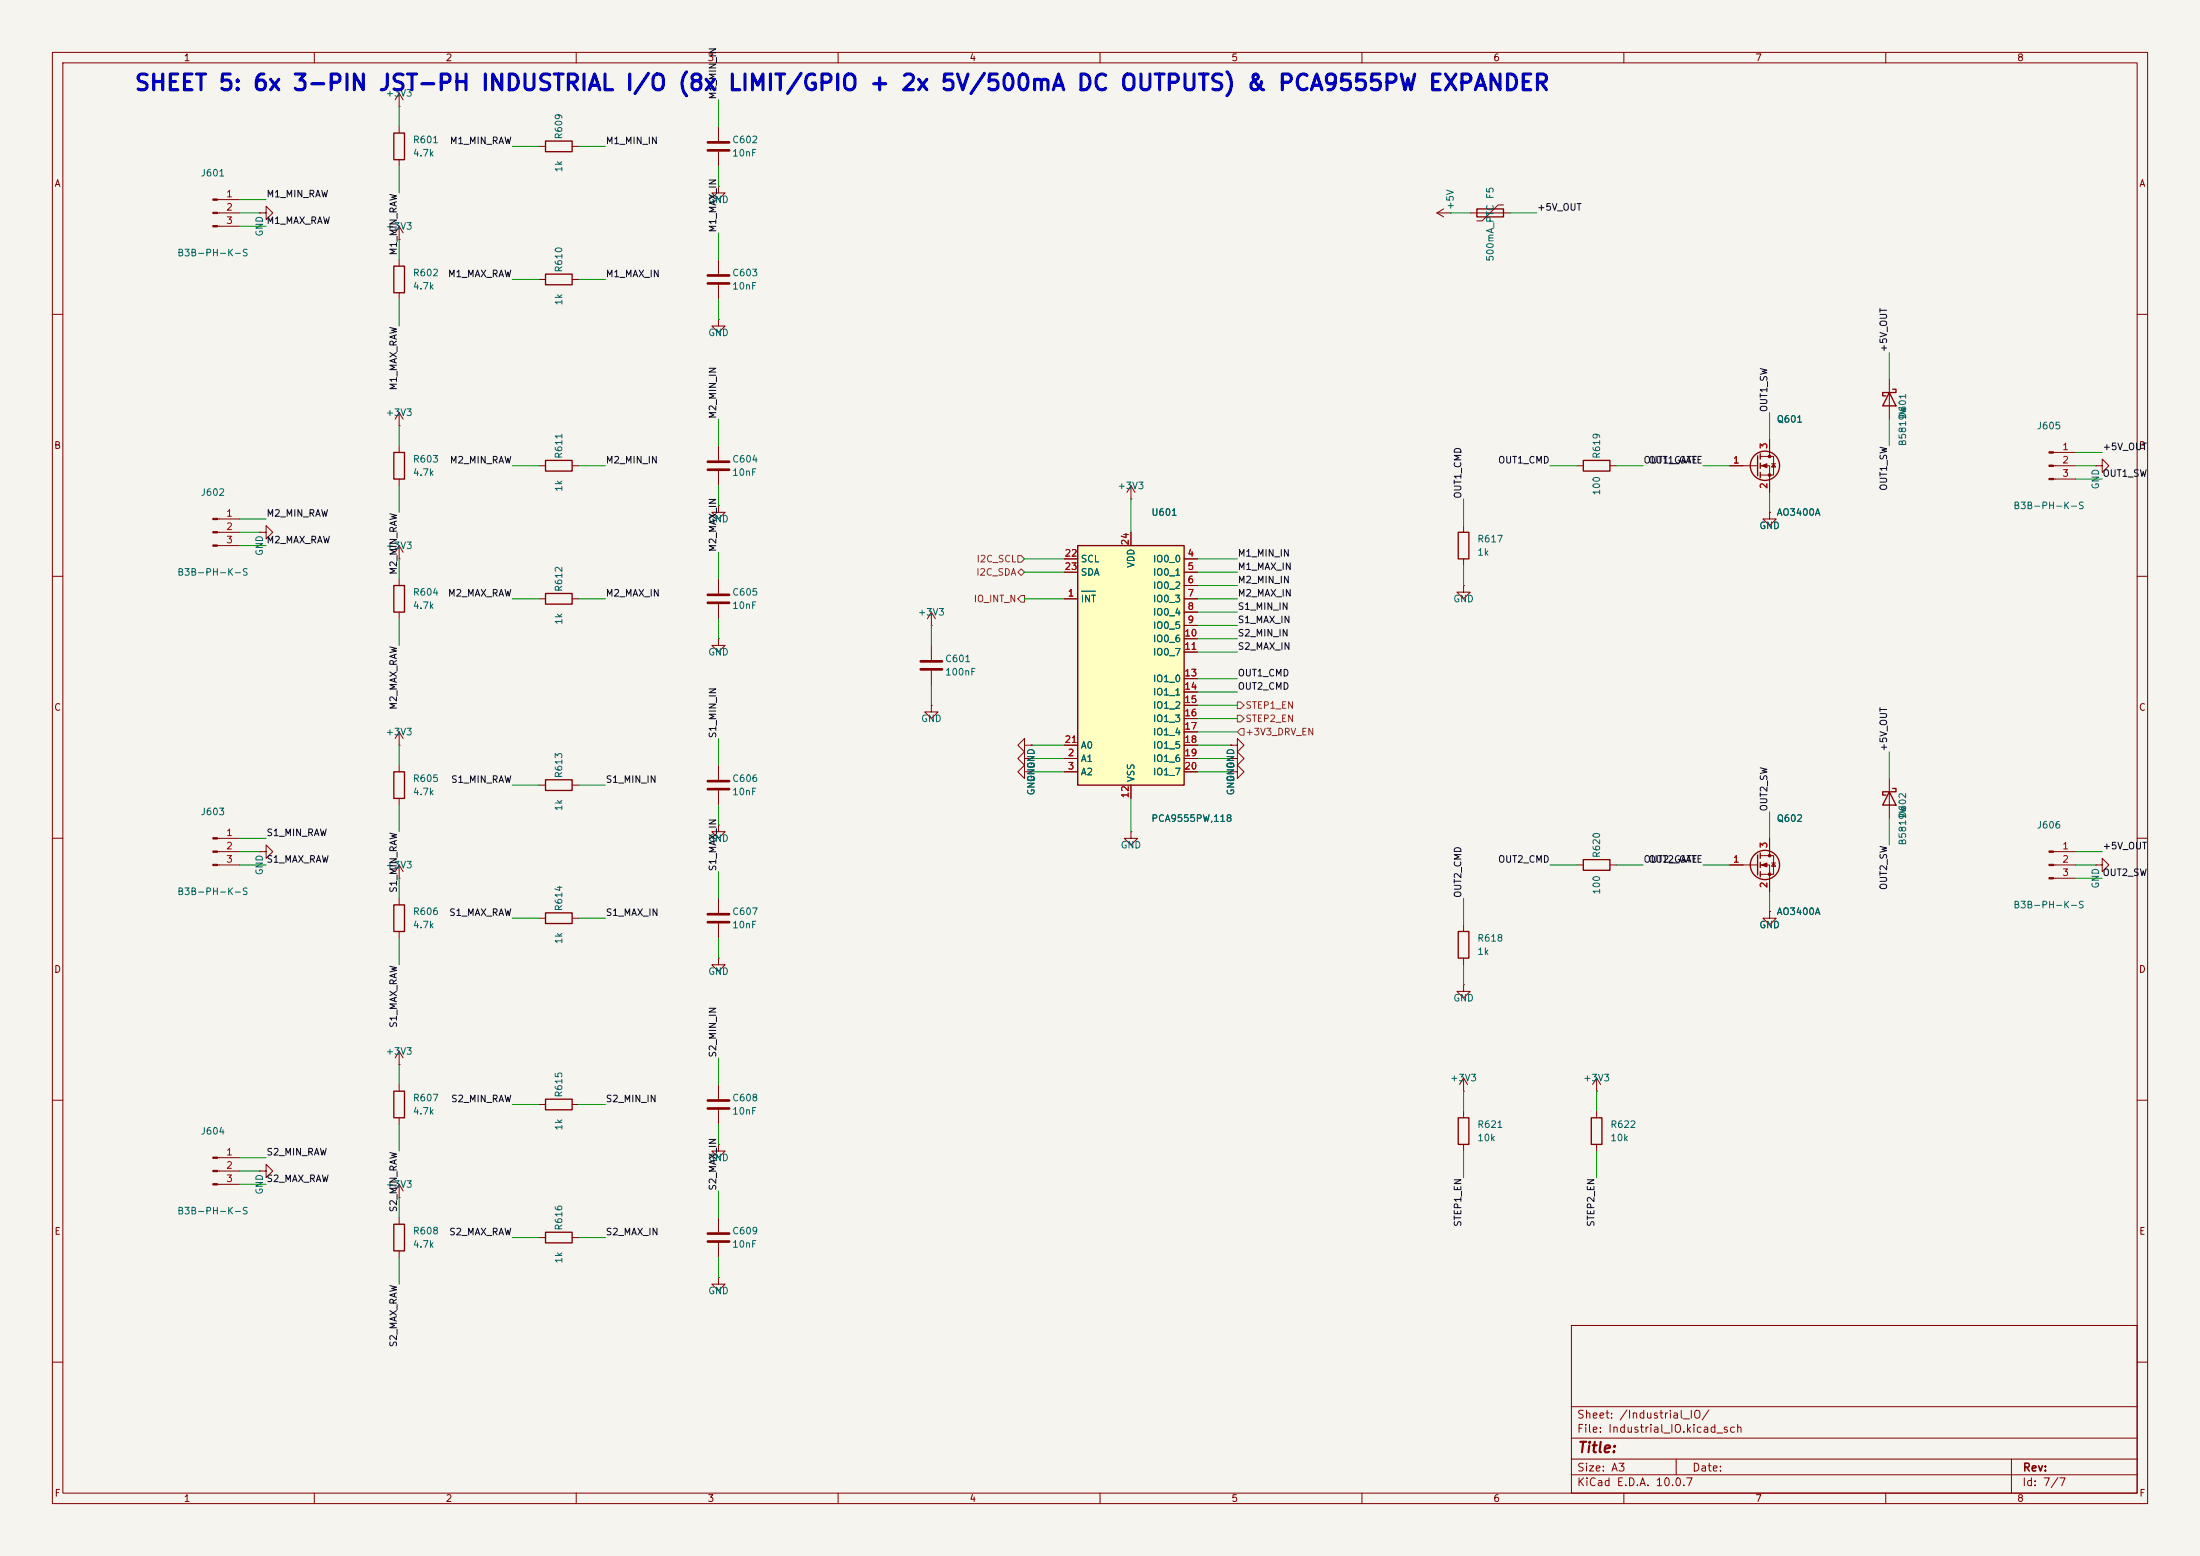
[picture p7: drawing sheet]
<svg xmlns="http://www.w3.org/2000/svg" width="420mm" height="297mm" viewBox="0 0 420 297" stroke-linecap="round" stroke-linejoin="round" font-family="sans-serif">
<path d="M0 0h420v297h-420z" fill="#f5f4ef" stroke="#f5f4ef" stroke-width=".19"/>
<g fill="none" stroke="#840000" stroke-width=".19">
<path d="M10 10h400v277h-400zM12 12h396v273h-396zM60 10v2M76.2 17.8l-.8 1.3M76.2 17.8l.8 1.3M76.2 17.8v2.5M110 10v2M160 10v2M210 10v2M260 10v2M310 10v2M360 10v2"/>
<path d="M41.5 38.1h4.2M76.2 20.3h.1M76.2 24.1v1.3M76.2 30.5v1.3M102.9 27.9h1.2M109.2 27.9h1.3M137.2 35.6v1.2h1.2l-1.2 1.3-1.3-1.3h1.3M137.2 35.6h.1M137.2 24.1v2.8M137.2 29v2.8M275.6 39.9l-1.3 .7M287 39.1h-1l-3 3.1h-1.1"/>
<path d="M41.5 40.6h4.2M41.5 43.2h4.2M49.5 40.6h1.3v-1.2l1.3 1.2-1.3 1.3v-1.3M49.5 40.6h.1M76.2 45.7h.1M76.2 43.2v2.5M76.2 49.5v1.3M76.2 55.9v1.3M76.2 43.2l-.8 1.3M76.2 43.2l.8 1.3M102.9 53.3h1.2M109.2 53.3h1.3"/>
<path d="M137.2 49.5v2.8M137.2 54.4v2.8M274.3 40.6h2.6M274.3 40.6l1.3 .8M276.9 40.6h.1M280.7 40.6h7.6M10 60h2M76.2 78.7v2.6M76.2 78.7l-.8 1.3M76.2 78.7l.8 1.3M137.2 61v1.2h1.2l-1.2 1.3-1.3-1.3h1.3M137.2 61h.1"/>
<path d="M408 60h2M41.5 99.1h4.2M76.2 81.3h.1M76.2 85.1v1.3M76.2 91.4v1.3M102.9 88.9h1.2M109.2 88.9h1.3M137.2 96.5v1.3h1.2l-1.2 1.3-1.3-1.3h1.3M137.2 96.5h.1M137.2 85.1v2.8M137.2 89.9v2.8M215.9 95.3h.1"/>
<path d="M215.9 92.7l-.8 1.3M215.9 92.7l.8 1.3M215.9 92.7v2.6M301 88.9h1.3M307.3 88.9h1.3M392 86.4h4.2M392 88.9h4.2M392 91.4h4.2M400 88.9h1.3v-1.3l1.3 1.3-1.3 1.3v-1.3M400 88.9h.1M10 110h2M41.5 101.6h4.2"/>
<path d="M41.5 104.1h4.2M49.5 101.6h1.3v-1.3l1.3 1.3-1.3 1.3v-1.3M49.5 101.6h.1M76.2 106.7h.1M76.2 104.1v2.6M76.2 110.5v1.3M76.2 116.8v1.3M76.2 104.1l-.8 1.3M76.2 104.1l.8 1.3M102.9 114.3h1.2M109.2 114.3h1.3M279.4 111.8v1.2h1.3l-1.3 1.3-1.3-1.3h1.3"/>
<path d="M279.4 111.8h.1M279.4 100.3v1.3M279.4 106.7v1.3M408 110h2M76.2 139.7v2.5M76.2 139.7l-.8 1.3M76.2 139.7l.8 1.3M10 160h2M76.2 142.2h.1M76.2 146.1v1.2M76.2 152.4v1.3M102.9 149.9h1.2"/>
<path d="M109.2 149.9h1.3M137.2 157.5v1.3h1.2l-1.2 1.2-1.3-1.2h1.3M137.2 157.5h.1M195.6 142.2v-1.2l-1.3 1.2 1.3 1.3v-1.3h1.2M196.8 142.2h.1M234.9 147.3h1.3v-1.2l1.3 1.2-1.3 1.3v-1.3M234.9 147.3h.1M234.9 144.8h1.3v-1.3l1.3 1.3-1.3 1.3v-1.3M234.9 144.8h.1M234.9 142.2h1.3v-1.2l1.3 1.2-1.3 1.3v-1.3M234.9 142.2h.1M360.7 148.6v7.6"/>
<path d="M408 160h2M41.5 160h4.2M41.5 162.6h4.2M41.5 165.1h4.2M49.5 162.6h1.3v-1.3l1.3 1.3-1.3 1.2v-1.2M49.5 162.6h.1M76.2 167.6h.1M76.2 165.1v2.5M76.2 171.5v1.2M76.2 177.8v1.3M76.2 165.1l-.8 1.3M76.2 165.1l.8 1.3"/>
<path d="M102.9 175.3h1.2M109.2 175.3h1.3M137.2 171.5v2.7M137.2 176.3v2.8M279.4 176.5v1.3M301 165.1h1.3M307.3 165.1h1.3M330.2 165.1h5.3M336 163.3h2.6v3.6h-2.6M336 165.1h1.8v5.1M337.8 174v1.3h1.3l-1.3 1.2-1.3-1.2h1.3M337.8 174h.1"/>
<path d="M337.8 160v3.3M338.2 164.7h.8M338.6 164.7l.4 .7h-.8zM392 162.6h4.2M392 165.1h4.2M392 167.6h4.2M400 165.1h1.3v-1.3l1.3 1.3-1.3 1.3v-1.3M400 165.1h.1M137.2 182.9v1.3h1.2l-1.2 1.2-1.3-1.2h1.3M137.2 182.9h.1M279.4 188v1.2h1.3l-1.3 1.3-1.3-1.3h1.3M279.4 188h.1"/>
<path d="M279.4 182.9v1.3M10 210h2M76.2 203.2h.1M76.2 200.7v2.5M76.2 207v1.3M76.2 213.4v1.2M76.2 200.7l-.8 1.2M76.2 200.7l.8 1.2M102.9 210.8h1.2M109.2 210.8h1.3M137.2 218.4v1.3h1.2l-1.2 1.3-1.3-1.3h1.3M137.2 218.4h.1"/>
<path d="M137.2 207v2.8M137.2 211.8v2.8M279.4 208.3h.1M279.4 205.7v2.6M279.4 212.1v1.3M279.4 218.4v1.3M279.4 205.7l-.8 1.3M279.4 205.7l.8 1.3M304.8 208.3h.1M304.8 205.7l-.8 1.3M304.8 205.7l.8 1.3M304.8 205.7v2.6"/>
<path d="M304.8 212.1v1.3M304.8 218.4v1.3M408 210h2M41.5 221h4.2M41.5 223.5h4.2M41.5 226.1h4.2M49.5 223.5h1.3v-1.3l1.3 1.3-1.3 1.3v-1.3M49.5 223.5h.1M76.2 228.6h.1M76.2 226.1v2.5M76.2 232.4v1.3M76.2 238.8v1.2"/>
<path d="M76.2 226.1l-.8 1.2M76.2 226.1l.8 1.2M102.9 236.2h1.2M109.2 236.2h1.3M137.2 232.4v2.8M137.2 237.2v2.8M137.2 243.8v1.3h1.2l-1.2 1.3-1.3-1.3h1.3M137.2 243.8h.1M300 253h108v32h-108zM10 260h2M300 278.5h108M300 274.5h108"/>
<path d="M300 268.5h108M320 278.5v3M384 278.5v6.5M408 260h2M60 285v2M110 285v2M160 285v2M210 285v2M260 285v2M300 281.5h108M310 285v2M360 285v2"/>
</g>
<path d="M135.1 27.2h4.1M135.1 28.7h4.1M135.1 52.6h4.1M135.1 54.1h4.1M135.1 88.1h4.1M135.1 89.7h4.1M135.1 174.5h4.1M135.1 176h4.1M135.1 210.1h4.1M135.1 211.6h4.1M135.1 235.5h4.1M135.1 237h4.1" fill="none" stroke="#840000" stroke-width=".51"/>
<g fill="none" stroke="#840000" stroke-width=".25">
<path d="M75.2 25.4h2v5.1h-2zM104.1 26.9h5.1v2.1h-5.1zM281.9 39.9h5.1v1.5h-5.1zM75.2 50.8h2v5.1h-2zM104.1 52.3h5.1v2.1h-5.1zM75.2 86.4h2v5h-2zM104.1 87.9h5.1v2h-5.1zM302.3 87.9h5v2h-5zM75.2 111.8h2v5h-2zM104.1 113.3h5.1v2h-5.1zM278.4 101.6h2v5.1h-2zM75.2 147.3h2v5.1h-2z"/>
<path d="M104.1 148.8h5.1v2.1h-5.1zM360.7 151.1l1.2 2.6h-2.5zM361.3 150.5h.6v.6h-2.5v.7h.6M75.2 172.7h2v5.1h-2zM104.1 174.2h5.1v2.1h-5.1zM278.4 177.8h2v5.1h-2zM302.3 164.1h5v2h-5zM335.5 163.2v3.8M336 162.8v1M336 164.6v1M336 166.4v1M75.2 208.3h2v5.1h-2z"/>
<path d="M104.1 209.8h5.1v2h-5.1zM278.4 213.4h2v5h-2zM303.8 213.4h2v5h-2zM75.2 233.7h2v5.1h-2zM104.1 235.2h5.1v2h-5.1z"/>
<circle cx="336.9" cy="165.1" r="2.79"/>
</g>
<g fill="#840000" stroke="#840000" stroke-width=".19">
<path d="M40.6 38h.9v.2h-.9z"/>
<path d="M40.6 40.5h.9v.3h-.9z"/>
<path d="M40.6 43.1h.9v.2h-.9z"/>
<path d="M40.6 98.9h.9v.3h-.9z"/>
<path d="M40.6 101.5h.9v.2h-.9z"/>
<path d="M40.6 104h.9v.3h-.9z"/>
<path d="M40.6 220.9h.9v.2h-.9z"/>
<path d="M40.6 223.4h.9v.2h-.9z"/>
<path d="M40.6 225.9h.9v.3h-.9z"/>
<path d="M40.6 159.9h.9v.2h-.9z"/>
<path d="M40.6 162.4h.9v.3h-.9z"/>
<path d="M40.6 165h.9v.2h-.9z"/>
<path d="M391.2 162.4h.8v.3h-.8z"/>
<path d="M391.2 165h.8v.2h-.8z"/>
<path d="M391.2 167.5h.8v.3h-.8z"/>
<path d="M391.2 86.2h.8v.3h-.8z"/>
<path d="M391.2 88.8h.8v.2h-.8z"/>
<path d="M391.2 91.3h.8v.3h-.8z"/>
<path d="M336.3 165.1l1-.4v.8z"/>
<circle cx="337.8" cy="163.3" r=".25"/>
<circle cx="337.8" cy="166.9" r=".25"/>
</g>
<path d="M205.7 104.1h20.4v45.8h-20.4z" fill="#ffffc2"/>
<g fill="none" stroke="#840000" stroke-width=".25">
<path d="M360.7 74.9l1.2 2.6h-2.5zM361.3 74.3h.6v.6h-2.5v.7h.6M335.5 87v3.8M336 86.6v1M336 88.4v1M336 90.2v1M205.7 104.1h20.4v45.8h-20.4z"/>
<circle cx="336.9" cy="88.9" r="2.79"/>
</g>
<g fill="none" stroke="#840000" stroke-width=".19">
<path d="M360.7 72.4v7.6M330.2 88.9h5.3M336 87.1h2.6v3.6h-2.6M336 88.9h1.8v5.1M337.8 97.8v1.3h1.3l-1.3 1.2-1.3-1.2h1.3M337.8 97.8h.1M337.8 83.8v3.3M338.2 88.5h.8M338.6 88.5l.4 .7h-.8zM137.2 110.5v2.8M137.2 115.3v2.8M177.8 119.4h.1"/>
<path d="M177.8 116.8l-.8 1.3M177.8 116.8l.8 1.3M177.8 116.8v2.6M203.2 114.3h2.5M203.2 106.7h2.5M203.2 109.2h2.5M215.9 101.6v2.5M226.1 114.3h2.5M226.1 106.7h2.5M226.1 109.2h2.5M226.1 111.8h2.5M226.1 116.8h2.5"/>
<path d="M226.1 119.4h2.5M137.2 121.9v1.3h1.2l-1.2 1.3-1.3-1.3h1.3M137.2 121.9h.1M177.8 134.6v1.3h1.3l-1.3 1.3-1.3-1.3h1.3M177.8 134.6h.1M177.8 123.2v2.8M177.8 128v2.8M226.1 121.9h2.5M226.1 124.5h2.5M226.1 129.5h2.5M226.1 132.1h2.5M226.1 134.6h2.5"/>
<path d="M226.1 137.2h2.5M226.1 139.7h2.5M137.2 146.1v2.7M137.2 150.9v2.8M195.6 144.8v-1.3l-1.3 1.3 1.3 1.3v-1.3h1.2M195.6 147.3v-1.2l-1.3 1.2 1.3 1.3v-1.3h1.2M196.8 144.8h.1M196.8 147.3h.1M196.8 142.2h.1M203.2 144.8h2.5M203.2 147.3h2.5M203.2 142.2h2.5"/>
<path d="M215.9 158.8v1.2h1.3l-1.3 1.3-1.3-1.3h1.3M215.9 158.8h.1M215.9 149.9v2.5M226.1 144.8h2.5M226.1 147.3h2.5M226.1 142.2h2.5M234.9 142.2h.1M234.9 144.8h.1M234.9 147.3h.1M330.2 165.1h2.5M337.8 174h.1M337.8 160v2.6"/>
<path d="M337.8 167.6v2.6"/>
</g>
<path d="M206.5 112.9h2.6" fill="none" stroke="#006464" stroke-width=".19"/>
<g fill="#840000" stroke="#840000" stroke-width=".19">
<path d="M336.3 88.9l1-.4v.8z"/>
<circle cx="337.8" cy="87.1" r=".25"/>
<circle cx="337.8" cy="90.7" r=".25"/>
</g>
<path d="M135.1 113.5h4.1M135.1 115.1h4.1M175.8 126.2h4M175.8 127.8h4M135.1 149.1h4.1M135.1 150.6h4.1" fill="none" stroke="#840000" stroke-width=".51"/>
<path d="M194.3 109.2l.6-.6 .7 .6-.7 .7zM194.3 106h.6l.7 .7-.7 .6h-.6zM194.9 113.7h.7v1.2h-.7l-.6-.6zM236.2 136.5h.7l.6 .7-.6 .6h-.7zM236.2 134h.7l.6 .6-.6 .7h-.7zM236.9 139.1h.6v1.2h-.6l-.7-.6z" fill="none" stroke="#725600" stroke-width=".19"/>
<g fill="none" stroke="#009600" stroke-width=".19">
<path d="M137.2 19.1v5M45.7 38.1h5.1M76.2 20.3v3.8M76.2 31.8v5M97.8 27.9h5.1M110.5 27.9h5.1M137.2 31.8v3.8M45.7 43.2h5.1M45.7 40.6h3.8M76.2 45.7v3.8M76.2 57.2v5M97.8 53.3h5.1"/>
<path d="M110.5 53.3h5.1M137.2 44.5v5M137.2 57.2v3.8M276.9 40.6h3.8M288.3 40.6h5.1M337.8 78.7v5.1M360.7 67.3v5.1M45.7 99.1h5.1M76.2 81.3v3.8M76.2 92.7v5.1M97.8 88.9h5.1M110.5 88.9h5.1"/>
<path d="M137.2 80v5.1M137.2 92.7v3.8M215.9 95.3v6.3M279.4 95.3v5M295.9 88.9h5.1M308.6 88.9h5.1M325.1 88.9h5.1M337.8 94v3.8M360.7 80v5.1M396.2 86.4h5.1M396.2 88.9h3.8M396.2 91.4h5.1"/>
<path d="M45.7 104.1h5.1M45.7 101.6h3.8M76.2 106.7v3.8M76.2 118.1v5.1M97.8 114.3h5.1M110.5 114.3h5.1M137.2 105.4v5.1M137.2 118.1v3.8M177.8 119.4v3.8M195.6 109.2h7.6M195.6 114.3h7.6M195.6 106.7h7.6"/>
<path d="M228.6 119.4h7.6M228.6 109.2h7.6M228.6 111.8h7.6M228.6 114.3h7.6M228.6 116.8h7.6M228.6 106.7h7.6M279.4 108v3.8M177.8 130.8v3.8M228.6 129.5h7.6M228.6 121.9h7.6M228.6 124.5h7.6M228.6 132.1h7.6"/>
<path d="M228.6 139.7h7.6M228.6 137.2h7.6M228.6 134.6h7.6M76.2 142.2v3.9M76.2 153.7v5.1M97.8 149.9h5.1M110.5 149.9h5.1M137.2 141v5.1M137.2 153.7v3.8M196.8 147.3h6.4M196.8 144.8h6.4M196.8 142.2h6.4"/>
<path d="M215.9 152.4v6.4M228.6 147.3h6.3M228.6 144.8h6.3M228.6 142.2h6.3M337.8 154.9v5.1M360.7 143.5v5.1M360.7 156.2v5.1M45.7 165.1h5.1M45.7 162.6h3.8M45.7 160h5.1M76.2 167.6v3.9M76.2 179.1v5.1"/>
<path d="M97.8 175.3h5.1M110.5 175.3h5.1M137.2 166.4v5.1M137.2 179.1v3.8M279.4 171.5v5M295.9 165.1h5.1M308.6 165.1h5.1M325.1 165.1h5.1M337.8 170.2v3.8M396.2 165.1h3.8M396.2 167.6h5.1M396.2 162.6h5.1"/>
<path d="M279.4 184.2v3.8M76.2 203.2v3.8M76.2 214.6v5.1M97.8 210.8h5.1M110.5 210.8h5.1M137.2 201.9v5.1M137.2 214.6v3.8M279.4 208.3v3.8M279.4 219.7v5.1M304.8 208.3v3.8M304.8 219.7v5.1M45.7 223.5h3.8"/>
<path d="M45.7 226.1h5.1M45.7 221h5.1M76.2 228.6v3.8M97.8 236.2h5.1M110.5 236.2h5.1M137.2 227.3v5.1M76.2 240v5.1M137.2 240v3.8"/>
</g>
<text font-size="3" fill="#0000c2" x="25.5" y="18">SHEET 5: 6x 3-PIN JST-PH INDUSTRIAL I/O (8x LIMIT/GPIO + 2x 5V/500mA DC OUTPUTS) &amp; PCA9555PW EXPANDER</text>
<text font-size="2" fill="#840000" x="301" y="277.8">Title:</text>
<g font-size="1.5" fill="#840000">
<text x="300.9" y="273.8">File: Industrial_IO.kicad_sch</text>
<text x="300.9" y="271.1">Sheet: /Industrial_IO/</text>
<text x="300.9" y="281.2">Size: A3</text>
<text x="322.9" y="281.2">Date:</text>
<text x="386" y="281.2">Rev:</text>
<text x="300.9" y="284">KiCad E.D.A. 10.0.7</text>
<text x="385.9" y="284">Id: 7/7</text>
</g>
<g font-size="1.3" fill="#840000">
<text x="35" y="12">1</text>
<text x="85" y="12">2</text>
<text x="135" y="12">3</text>
<text x="185" y="12">4</text>
<text x="235" y="12">5</text>
<text x="285" y="12">6</text>
<text x="335" y="12">7</text>
<text x="385" y="12">8</text>
<text x="10.3" y="36">A</text>
<text x="408.3" y="36">A</text>
<text x="10.2" y="86">B</text>
<text x="408.2" y="86">B</text>
<text x="10.2" y="136">C</text>
<text x="408.2" y="136">C</text>
<text x="10.2" y="186">D</text>
<text x="408.2" y="186">D</text>
<text x="10.3" y="236">E</text>
<text x="408.3" y="236">E</text>
<text x="10.3" y="286">F</text>
<text x="35" y="287">1</text>
<text x="85" y="287">2</text>
<text x="135" y="287">3</text>
<text x="185" y="287">4</text>
<text x="235" y="287">5</text>
<text x="285" y="287">6</text>
<text x="335" y="287">7</text>
<text x="385" y="287">8</text>
<text x="408.3" y="286">F</text>
</g>
<g font-size="1.3" fill="#006464">
<text x="73.5" y="18.7">+3V3</text>
<text x="78.7" y="27.6">R601</text>
<text x="107.6" y="26.7" transform="rotate(-90 107.6 26.7)">R609</text>
<text x="139.7" y="27.6">C602</text>
<text x="38.2" y="34">J601</text>
<text x="78.7" y="30.2">4.7k</text>
<text x="107.6" y="33" transform="rotate(-90 107.6 33)">1k</text>
<text x="139.7" y="30.2">10nF</text>
<text x="135.1" y="39.1">GND</text>
<text x="277.8" y="40.2" transform="rotate(-90 277.8 40.2)">+5V</text>
<text x="50.5" y="45.2" transform="rotate(-90 50.5 45.2)">GND</text>
<text x="73.5" y="44.1">+3V3</text>
<text x="33.7" y="49.2">B3B-PH-K-S</text>
<text x="78.7" y="53">R602</text>
<text x="107.6" y="52.1" transform="rotate(-90 107.6 52.1)">R610</text>
<text x="139.7" y="53">C603</text>
<text x="285.4" y="50" transform="rotate(-90 285.4 50)">500mA_PTC F5</text>
<text x="78.7" y="55.6">4.7k</text>
<text x="107.6" y="58.4" transform="rotate(-90 107.6 58.4)">1k</text>
<text x="139.7" y="55.6">10nF</text>
<text x="135.1" y="64.5">GND</text>
<text x="73.5" y="79.7">+3V3</text>
<text x="339.1" y="81">Q601</text>
<text x="364.2" y="80.1" transform="rotate(-90 364.2 80.1)">D601</text>
<text x="388.7" y="82.2">J605</text>
<text x="78.7" y="88.6">R603</text>
<text x="107.6" y="87.7" transform="rotate(-90 107.6 87.7)">R611</text>
<text x="139.7" y="88.6">C604</text>
<text x="305.8" y="87.7" transform="rotate(-90 305.8 87.7)">R619</text>
<text x="364.2" y="85.3" transform="rotate(-90 364.2 85.3)">B5819W</text>
<text x="38.2" y="94.9">J602</text>
<text x="78.7" y="91.1">4.7k</text>
<text x="107.6" y="94" transform="rotate(-90 107.6 94)">1k</text>
<text x="139.7" y="91.1">10nF</text>
<text x="213.2" y="93.7">+3V3</text>
<text x="305.8" y="94.7" transform="rotate(-90 305.8 94.7)">100</text>
<text x="401" y="93.5" transform="rotate(-90 401 93.5)">GND</text>
<text x="135.1" y="100">GND</text>
<text x="219.7" y="98.8">U601</text>
<text x="335.8" y="101.3">GND</text>
<text x="339.1" y="98.8">AO3400A</text>
<text x="384.3" y="97.5">B3B-PH-K-S</text>
<text x="50.5" y="106.2" transform="rotate(-90 50.5 106.2)">GND</text>
<text x="73.5" y="105.1">+3V3</text>
<text x="206.2" y="107.6">SCL</text>
<text x="220" y="107.6">IO0_0</text>
<text x="281.9" y="103.8">R617</text>
<text x="281.9" y="106.4">1k</text>
<text x="33.7" y="110.2">B3B-PH-K-S</text>
<text x="78.7" y="114">R604</text>
<text x="107.6" y="113.1" transform="rotate(-90 107.6 113.1)">R612</text>
<text x="139.7" y="114">C605</text>
<text x="206.2" y="110.2">SDA</text>
<text x="216.9" y="108.5" transform="rotate(-90 216.9 108.5)">VDD</text>
<text x="220" y="110.2">IO0_1</text>
<text x="220" y="112.7">IO0_2</text>
<text x="78.7" y="116.5">4.7k</text>
<text x="107.6" y="119.4" transform="rotate(-90 107.6 119.4)">1k</text>
<text x="139.7" y="116.5">10nF</text>
<text x="175.1" y="117.8">+3V3</text>
<text x="206.2" y="115.3">INT</text>
<text x="220" y="115.3">IO0_3</text>
<text x="220" y="117.8">IO0_4</text>
<text x="277.3" y="115.3">GND</text>
<text x="135.1" y="125.4">GND</text>
<text x="220" y="120.3">IO0_5</text>
<text x="220" y="122.9">IO0_6</text>
<text x="220" y="125.4">IO0_7</text>
<text x="180.3" y="126.7">C601</text>
<text x="180.3" y="129.2">100nF</text>
<text x="220" y="130.5">IO1_0</text>
<text x="220" y="133">IO1_1</text>
<text x="220" y="135.6">IO1_2</text>
<text x="73.5" y="140.7">+3V3</text>
<text x="175.7" y="138.1">GND</text>
<text x="206.2" y="143.2">A0</text>
<text x="220" y="138.1">IO1_3</text>
<text x="220" y="140.7">IO1_4</text>
<text x="220" y="143.2">IO1_5</text>
<text x="78.7" y="149.6">R605</text>
<text x="107.6" y="148.6" transform="rotate(-90 107.6 148.6)">R613</text>
<text x="139.7" y="149.6">C606</text>
<text x="197.8" y="149.4" transform="rotate(-90 197.8 149.4)">GND</text>
<text x="197.8" y="146.8" transform="rotate(-90 197.8 146.8)">GND</text>
<text x="206.2" y="145.7">A1</text>
<text x="206.2" y="148.3">A2</text>
<text x="216.9" y="149.4" transform="rotate(-90 216.9 149.4)">VSS</text>
<text x="220" y="145.7">IO1_6</text>
<text x="220" y="148.3">IO1_7</text>
<text x="235.9" y="146.8" transform="rotate(-90 235.9 146.8)">GND</text>
<text x="38.2" y="155.9">J603</text>
<text x="78.7" y="152.1">4.7k</text>
<text x="107.6" y="154.9" transform="rotate(-90 107.6 154.9)">1k</text>
<text x="139.7" y="152.1">10nF</text>
<text x="235.9" y="151.9" transform="rotate(-90 235.9 151.9)">GND</text>
<text x="135.1" y="161">GND</text>
<text x="219.7" y="157.2">PCA9555PW,118</text>
<text x="339.1" y="157.2">Q602</text>
<text x="364.2" y="161.5" transform="rotate(-90 364.2 161.5)">B5819W</text>
<text x="364.2" y="156.3" transform="rotate(-90 364.2 156.3)">D602</text>
<text x="388.7" y="158.4">J606</text>
<text x="50.5" y="167.2" transform="rotate(-90 50.5 167.2)">GND</text>
<text x="73.5" y="166.1">+3V3</text>
<text x="213.8" y="162.3">GND</text>
<text x="305.8" y="163.9" transform="rotate(-90 305.8 163.9)">R620</text>
<text x="33.7" y="171.1">B3B-PH-K-S</text>
<text x="305.8" y="170.9" transform="rotate(-90 305.8 170.9)">100</text>
<text x="384.3" y="173.7">B3B-PH-K-S</text>
<text x="401" y="169.7" transform="rotate(-90 401 169.7)">GND</text>
<text x="78.7" y="175">R606</text>
<text x="78.7" y="177.5">4.7k</text>
<text x="107.6" y="174" transform="rotate(-90 107.6 174)">R614</text>
<text x="139.7" y="175">C607</text>
<text x="139.7" y="177.5">10nF</text>
<text x="335.8" y="177.5">GND</text>
<text x="339.1" y="175">AO3400A</text>
<text x="107.6" y="180.3" transform="rotate(-90 107.6 180.3)">1k</text>
<text x="281.9" y="180">R618</text>
<text x="281.9" y="182.6">1k</text>
<text x="135.1" y="186.4">GND</text>
<text x="277.3" y="191.5">GND</text>
<text x="73.5" y="201.6">+3V3</text>
<text x="107.6" y="209.6" transform="rotate(-90 107.6 209.6)">R615</text>
<text x="276.7" y="206.7">+3V3</text>
<text x="302.1" y="206.7">+3V3</text>
<text x="78.7" y="210.5">R607</text>
<text x="78.7" y="213.1">4.7k</text>
<text x="107.6" y="215.9" transform="rotate(-90 107.6 215.9)">1k</text>
<text x="139.7" y="210.5">C608</text>
<text x="139.7" y="213.1">10nF</text>
<text x="281.9" y="215.6">R621</text>
<text x="307.3" y="215.6">R622</text>
<text x="38.2" y="216.9">J604</text>
<text x="135.1" y="221.9">GND</text>
<text x="281.9" y="218.1">10k</text>
<text x="307.3" y="218.1">10k</text>
<text x="73.5" y="227">+3V3</text>
<text x="33.7" y="232.1">B3B-PH-K-S</text>
<text x="50.5" y="228.1" transform="rotate(-90 50.5 228.1)">GND</text>
<text x="78.7" y="235.9">R608</text>
<text x="78.7" y="238.5">4.7k</text>
<text x="107.6" y="235" transform="rotate(-90 107.6 235)">R616</text>
<text x="139.7" y="235.9">C609</text>
<text x="139.7" y="238.5">10nF</text>
<text x="107.6" y="241.3" transform="rotate(-90 107.6 241.3)">1k</text>
<text x="135.1" y="247.3">GND</text>
</g>
<g font-size="1.3" fill="#0f0f0f">
<text x="137" y="19.1" transform="rotate(-90 137 19.1)">M1_MIN_IN</text>
<text x="85.8" y="27.8">M1_MIN_RAW</text>
<text x="115.5" y="27.8">M1_MIN_IN</text>
<text x="50.8" y="38">M1_MIN_RAW</text>
<text x="293.3" y="40.5">+5V_OUT</text>
<text x="50.8" y="43.1">M1_MAX_RAW</text>
<text x="137" y="44.5" transform="rotate(-90 137 44.5)">M1_MAX_IN</text>
<text x="76.1" y="48.8" transform="rotate(-90 76.1 48.8)">M1_MIN_RAW</text>
<text x="85.4" y="53.2">M1_MAX_RAW</text>
<text x="115.5" y="53.2">M1_MAX_IN</text>
<text x="360.6" y="67.3" transform="rotate(-90 360.6 67.3)">+5V_OUT</text>
<text x="76.1" y="74.6" transform="rotate(-90 76.1 74.6)">M1_MAX_RAW</text>
<text x="137" y="80" transform="rotate(-90 137 80)">M2_MIN_IN</text>
<text x="337.7" y="78.8" transform="rotate(-90 337.7 78.8)">OUT1_SW</text>
<text x="85.8" y="88.8">M2_MIN_RAW</text>
<text x="115.5" y="88.8">M2_MIN_IN</text>
<text x="285.9" y="88.8">OUT1_CMD</text>
<text x="313.7" y="88.8">OUT1_GATE</text>
<text x="314.6" y="88.8">OUT1_GATE</text>
<text x="401.3" y="86.2">+5V_OUT</text>
<text x="279.3" y="95.3" transform="rotate(-90 279.3 95.3)">OUT1_CMD</text>
<text x="360.6" y="93.8" transform="rotate(-90 360.6 93.8)">OUT1_SW</text>
<text x="401.3" y="91.3">OUT1_SW</text>
<text x="50.8" y="98.9">M2_MIN_RAW</text>
<text x="50.8" y="104">M2_MAX_RAW</text>
<text x="137" y="105.4" transform="rotate(-90 137 105.4)">M2_MAX_IN</text>
<text x="236.2" y="106.6">M1_MIN_IN</text>
<text x="76.1" y="109.8" transform="rotate(-90 76.1 109.8)">M2_MIN_RAW</text>
<text x="236.2" y="109.1">M1_MAX_IN</text>
<text x="236.2" y="111.6">M2_MIN_IN</text>
<text x="85.4" y="114.2">M2_MAX_RAW</text>
<text x="115.5" y="114.2">M2_MAX_IN</text>
<text x="236.2" y="119.3">S1_MAX_IN</text>
<text x="236.2" y="114.2">M2_MAX_IN</text>
<text x="236.2" y="116.7">S1_MIN_IN</text>
<text x="236.2" y="121.8">S2_MIN_IN</text>
<text x="236.2" y="124.3">S2_MAX_IN</text>
<text x="236.2" y="129.4">OUT1_CMD</text>
<text x="236.2" y="132">OUT2_CMD</text>
<text x="76.1" y="135.6" transform="rotate(-90 76.1 135.6)">M2_MAX_RAW</text>
<text x="137" y="141" transform="rotate(-90 137 141)">S1_MIN_IN</text>
<text x="360.6" y="143.5" transform="rotate(-90 360.6 143.5)">+5V_OUT</text>
<text x="86" y="149.7">S1_MIN_RAW</text>
<text x="115.5" y="149.7">S1_MIN_IN</text>
<text x="337.7" y="155" transform="rotate(-90 337.7 155)">OUT2_SW</text>
<text x="50.8" y="159.9">S1_MIN_RAW</text>
<text x="50.8" y="165">S1_MAX_RAW</text>
<text x="137" y="166.4" transform="rotate(-90 137 166.4)">S1_MAX_IN</text>
<text x="285.9" y="165">OUT2_CMD</text>
<text x="314.6" y="165">OUT2_GATE</text>
<text x="401.3" y="167.5">OUT2_SW</text>
<text x="401.3" y="162.4">+5V_OUT</text>
<text x="76.1" y="170.5" transform="rotate(-90 76.1 170.5)">S1_MIN_RAW</text>
<text x="279.3" y="171.5" transform="rotate(-90 279.3 171.5)">OUT2_CMD</text>
<text x="360.6" y="170" transform="rotate(-90 360.6 170)">OUT2_SW</text>
<text x="85.6" y="175.1">S1_MAX_RAW</text>
<text x="115.5" y="175.1">S1_MAX_IN</text>
<text x="76.1" y="196.3" transform="rotate(-90 76.1 196.3)">S1_MAX_RAW</text>
<text x="137" y="202" transform="rotate(-90 137 202)">S2_MIN_IN</text>
<text x="86" y="210.7">S2_MIN_RAW</text>
<text x="115.5" y="210.7">S2_MIN_IN</text>
<text x="50.8" y="220.9">S2_MIN_RAW</text>
<text x="50.8" y="225.9">S2_MAX_RAW</text>
<text x="137" y="227.4" transform="rotate(-90 137 227.4)">S2_MAX_IN</text>
<text x="76.1" y="231.5" transform="rotate(-90 76.1 231.5)">S2_MIN_RAW</text>
<text x="85.6" y="236.1">S2_MAX_RAW</text>
<text x="115.5" y="236.1">S2_MAX_IN</text>
<text x="279.3" y="234.3" transform="rotate(-90 279.3 234.3)">STEP1_EN</text>
<text x="304.7" y="234.3" transform="rotate(-90 304.7 234.3)">STEP2_EN</text>
<text x="76.1" y="257.3" transform="rotate(-90 76.1 257.3)">S2_MAX_RAW</text>
</g>
<g font-size="1.3" fill="#a90000">
<text x="43.1" y="38">1</text>
<text x="43.1" y="40.5">2</text>
<text x="43.1" y="43">3</text>
<text x="330.7" y="88.8">1</text>
<text x="337.7" y="85.8" transform="rotate(-90 337.7 85.8)">3</text>
<text x="393.6" y="86.2">1</text>
<text x="393.6" y="88.8">2</text>
<text x="337.7" y="93.4" transform="rotate(-90 337.7 93.4)">2</text>
<text x="393.6" y="91.3">3</text>
<text x="43.1" y="98.9">1</text>
<text x="43.1" y="101.5">2</text>
<text x="43.1" y="104">3</text>
<text x="203.1" y="106.5">22</text>
<text x="215.8" y="104.2" transform="rotate(-90 215.8 104.2)">24</text>
<text x="226.6" y="106.5">4</text>
<text x="203.1" y="109.1">23</text>
<text x="226.6" y="109.1">5</text>
<text x="226.6" y="111.6">6</text>
<text x="203.7" y="114.2">1</text>
<text x="226.6" y="114.2">7</text>
<text x="226.6" y="116.7">8</text>
<text x="226.6" y="119.2">9</text>
<text x="226" y="121.8">10</text>
<text x="226" y="124.3">11</text>
<text x="226" y="129.4">13</text>
<text x="226" y="131.9">14</text>
<text x="226" y="134.5">15</text>
<text x="226" y="137">16</text>
<text x="203.1" y="142.1">21</text>
<text x="226" y="139.6">17</text>
<text x="226" y="142.1">18</text>
<text x="203.7" y="144.6">2</text>
<text x="203.7" y="147.2">3</text>
<text x="226" y="144.6">19</text>
<text x="226" y="147.2">20</text>
<text x="215.8" y="152.5" transform="rotate(-90 215.8 152.5)">12</text>
<text x="43.1" y="159.9">1</text>
<text x="43.1" y="162.4">2</text>
<text x="43.1" y="165">3</text>
<text x="330.7" y="165">1</text>
<text x="337.7" y="162" transform="rotate(-90 337.7 162)">3</text>
<text x="393.6" y="162.4">1</text>
<text x="393.6" y="165">2</text>
<text x="393.6" y="167.5">3</text>
<text x="337.7" y="169.6" transform="rotate(-90 337.7 169.6)">2</text>
<text x="43.1" y="220.8">1</text>
<text x="43.1" y="223.4">2</text>
<text x="43.1" y="225.9">3</text>
</g>
<g font-size="1.3" fill="#725600">
<text x="186.3" y="107.6">I2C_SCL</text>
<text x="186.3" y="110.2">I2C_SDA</text>
<text x="185.8" y="115.3">IO_INT_N</text>
<text x="237.7" y="135.6">STEP1_EN</text>
<text x="237.7" y="140.7">+3V3_DRV_EN</text>
<text x="237.7" y="138.1">STEP2_EN</text>
</g>
</svg>
